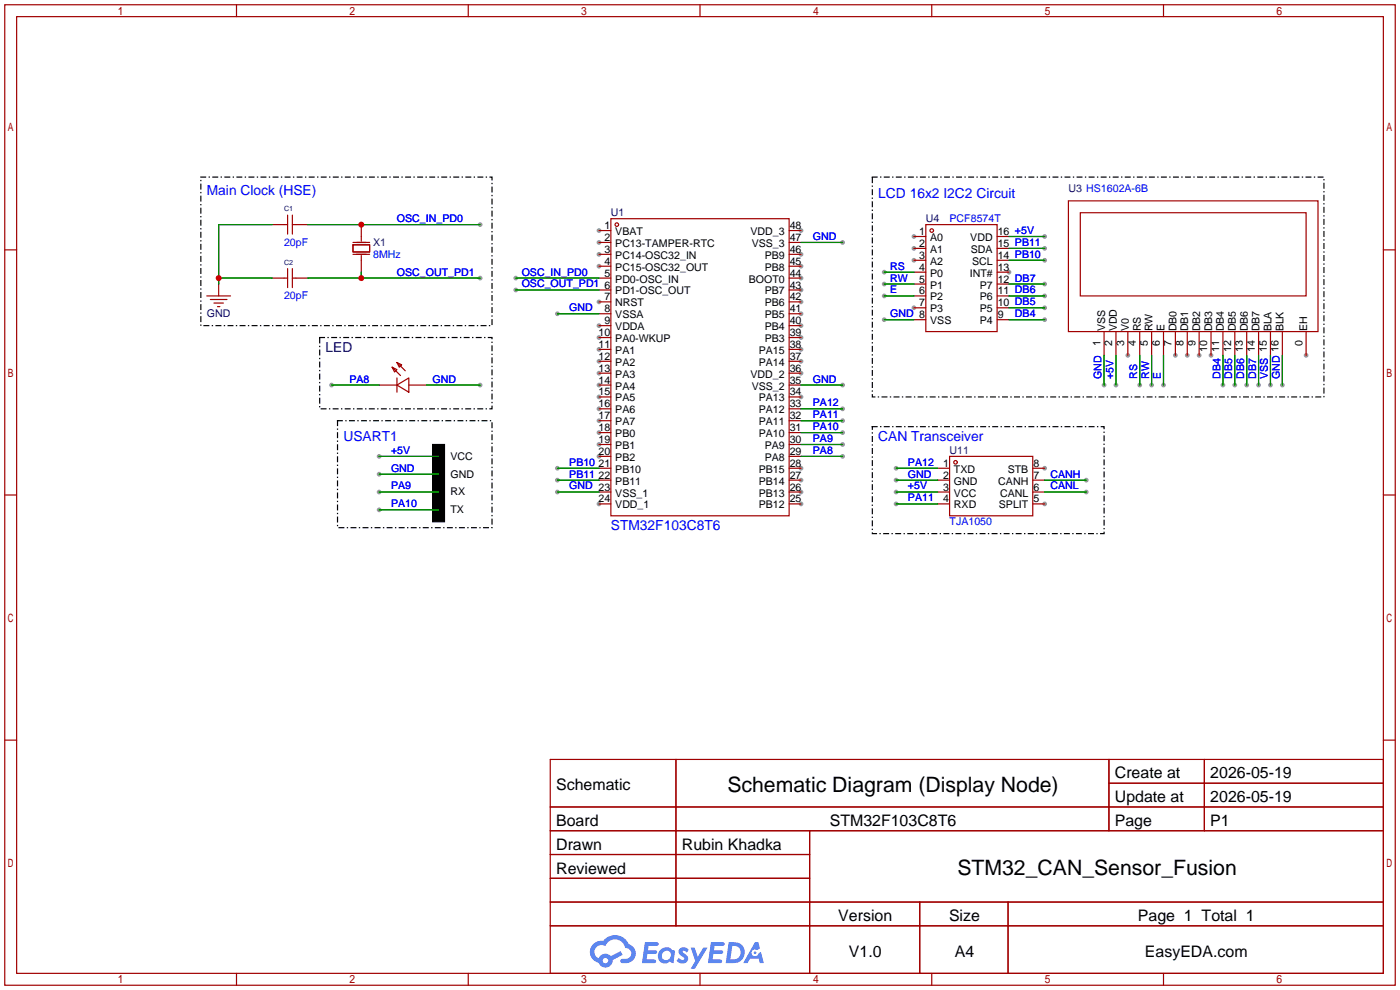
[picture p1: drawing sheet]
<svg xmlns="http://www.w3.org/2000/svg" width="299mm" height="212mm" viewBox="0 0 299 212" stroke-linecap="round" stroke-linejoin="round" font-family="sans-serif">
<g fill="#999">
<circle cx="128" cy="49.3" r=".51"/>
<circle cx="128" cy="51.8" r=".51"/>
<circle cx="128" cy="54.4" r=".51"/>
<circle cx="128" cy="56.9" r=".51"/>
<circle cx="128" cy="64.5" r=".51"/>
<circle cx="128" cy="69.6" r=".51"/>
<circle cx="128" cy="72.1" r=".51"/>
<circle cx="128" cy="74.7" r=".51"/>
<circle cx="128" cy="77.2" r=".51"/>
<circle cx="128" cy="79.8" r=".51"/>
<circle cx="128" cy="82.3" r=".51"/>
<circle cx="128" cy="84.8" r=".51"/>
<circle cx="128" cy="87.4" r=".51"/>
<circle cx="128" cy="89.9" r=".51"/>
<circle cx="128" cy="92.5" r=".51"/>
<circle cx="128" cy="95" r=".51"/>
<circle cx="128" cy="97.5" r=".51"/>
<circle cx="128" cy="107.7" r=".51"/>
<circle cx="171.2" cy="107.7" r=".51"/>
<circle cx="171.2" cy="105.2" r=".51"/>
<circle cx="171.2" cy="102.6" r=".51"/>
<circle cx="171.2" cy="100.1" r=".51"/>
<circle cx="171.2" cy="84.8" r=".51"/>
<circle cx="171.2" cy="79.8" r=".51"/>
<circle cx="171.2" cy="77.2" r=".51"/>
<circle cx="171.2" cy="74.7" r=".51"/>
<circle cx="171.2" cy="72.1" r=".51"/>
<circle cx="171.2" cy="69.6" r=".51"/>
<circle cx="171.2" cy="67.1" r=".51"/>
<circle cx="171.2" cy="64.5" r=".51"/>
<circle cx="171.2" cy="62" r=".51"/>
<circle cx="171.2" cy="59.4" r=".51"/>
<circle cx="171.2" cy="56.9" r=".51"/>
<circle cx="171.2" cy="54.4" r=".51"/>
<circle cx="171.2" cy="49.3" r=".51"/>
<circle cx="223.3" cy="107.7" r=".51"/>
<circle cx="223.3" cy="100.1" r=".51"/>
<circle cx="279.1" cy="75.9" r=".51"/>
<circle cx="241" cy="75.9" r=".51"/>
<circle cx="251.2" cy="75.9" r=".51"/>
<circle cx="253.7" cy="75.9" r=".51"/>
<circle cx="256.3" cy="75.9" r=".51"/>
<circle cx="258.8" cy="75.9" r=".51"/>
<circle cx="195.3" cy="50.5" r=".51"/>
<circle cx="195.3" cy="53.1" r=".51"/>
<circle cx="195.3" cy="55.6" r=".51"/>
<circle cx="195.3" cy="65.8" r=".51"/>
<circle cx="215.6" cy="58.2" r=".51"/>
<circle cx="110.2" cy="59.4" r=".51"/>
<circle cx="110.2" cy="62" r=".51"/>
<circle cx="102.6" cy="59.4" r=".51"/>
<circle cx="102.6" cy="48" r=".51"/>
<circle cx="180.1" cy="82.3" r=".51"/>
<circle cx="180.1" cy="95" r=".51"/>
<circle cx="180.1" cy="92.5" r=".51"/>
<circle cx="93.7" cy="97.5" r=".51"/>
<circle cx="81" cy="97.5" r=".51"/>
<circle cx="81" cy="101.3" r=".51"/>
<circle cx="93.7" cy="101.3" r=".51"/>
<circle cx="93.7" cy="105.2" r=".51"/>
<circle cx="81" cy="105.2" r=".51"/>
<circle cx="93.7" cy="109" r=".51"/>
<circle cx="81" cy="109" r=".51"/>
<circle cx="119.1" cy="105.2" r=".51"/>
<circle cx="180.1" cy="51.8" r=".51"/>
<circle cx="119.1" cy="67.1" r=".51"/>
<circle cx="180.1" cy="87.4" r=".51"/>
<circle cx="180.1" cy="89.9" r=".51"/>
<circle cx="232.2" cy="102.6" r=".51"/>
<circle cx="232.2" cy="105.2" r=".51"/>
<circle cx="191.5" cy="100.1" r=".51"/>
<circle cx="191.5" cy="102.6" r=".51"/>
<circle cx="191.5" cy="105.2" r=".51"/>
<circle cx="191.5" cy="107.7" r=".51"/>
<circle cx="236" cy="82.3" r=".51"/>
<circle cx="238.5" cy="82.3" r=".51"/>
<circle cx="243.6" cy="82.3" r=".51"/>
<circle cx="246.1" cy="82.3" r=".51"/>
<circle cx="248.7" cy="82.3" r=".51"/>
<circle cx="261.4" cy="82.3" r=".51"/>
<circle cx="263.9" cy="82.3" r=".51"/>
<circle cx="266.4" cy="82.3" r=".51"/>
<circle cx="269" cy="82.3" r=".51"/>
<circle cx="271.5" cy="82.3" r=".51"/>
<circle cx="274.1" cy="82.3" r=".51"/>
<circle cx="223.3" cy="50.5" r=".51"/>
<circle cx="223.3" cy="53.1" r=".51"/>
<circle cx="223.3" cy="55.6" r=".51"/>
<circle cx="223.3" cy="60.7" r=".51"/>
<circle cx="223.3" cy="63.2" r=".51"/>
<circle cx="223.3" cy="65.8" r=".51"/>
<circle cx="223.3" cy="68.3" r=".51"/>
<circle cx="189" cy="58.2" r=".51"/>
<circle cx="189" cy="60.7" r=".51"/>
<circle cx="189" cy="63.2" r=".51"/>
<circle cx="189" cy="68.3" r=".51"/>
<circle cx="102.6" cy="82.3" r=".51"/>
<circle cx="70.9" cy="82.3" r=".51"/>
<circle cx="119.1" cy="102.6" r=".51"/>
<circle cx="119.1" cy="100.1" r=".51"/>
<circle cx="180.1" cy="97.5" r=".51"/>
</g>
<g fill="none" stroke="#a10000" stroke-width=".25">
<path d="M1 1h297.2v209.6h-297.2zM3.6 3.6h292.1v204.4h-292.1zM50.5 1v2.6M100.1 1v2.6M149.6 1v2.6M199.1 1v2.6M248.7 1v2.6M1 53.4h2.6M295.7 53.4h2.5M1 105.8h2.6M295.7 105.8h2.5M1 158.2h2.6"/>
<path d="M295.7 158.2h2.5M117.6 162.3h178.1v45.7h-178.1zM117.6 172.5h178.1M117.6 177.5h178.1M144.5 162.3v35.6M173 177.5v30.5M237 162.3v15.2M237 167.4h58.7M257.4 162.3v15.2M117.6 182.6h55.4M117.6 192.8h178.1M117.6 187.7h55.4"/>
<path d="M117.6 197.9h178.1M196.6 192.8v15.2M215.4 192.8v15.2M50.5 208v2.6M100.1 208v2.6M149.6 208v2.6M199.1 208v2.6M248.7 208v2.6"/>
</g>
<g fill="#5487ff">
<path d="M145.3 202.7a1.3 1.3 0 0 1 1.9 .3l-.4 .6a.54 .54 0 0 0-.9-.2l.1 .2a1.34 1.34 0 0 1 .9 1.8 1.47 1.47 0 0 1-2.3-.1l.5-.6 .8 .5a.31 .31 0 0 0 .4-.3 .31 .31 0 0 0-.3-.4 1.12 1.12 0 0 1-.7-1.8z"/>
<path d="M147.6 202.5h.9l.6 2 1.2-2h.9l-2.7 4.6h-.9l1-1.7z"/>
<path d="M137.8 201.4h1.7a1.31 1.31 0 0 1 1.2 .2 .4 .4 0 0 1-.3 .5l-1.8 .1-.1 .9h1.6a.4 .4 0 0 1 .4 .4 .4 .4 0 0 1-.5 .4h-1.6l-.2 1.2h1.4a.46 .46 0 0 1 .5 0 .46 .46 0 0 1 .1 .5l-.4 .2h-2.6z"/>
<path d="M151.9 201.4h1.7a1.32 1.32 0 0 1 1.2 .2 .39 .39 0 0 1-.3 .5l-1.8 .1-.1 .9h1.6a.4 .4 0 0 1 .4 .4 .4 .4 0 0 1-.4 .4h-1.7l-.2 1.2h1.4a.46 .46 0 0 1 .5 0 .46 .46 0 0 1 .1 .5l-.4 .2h-2.6z"/>
<path d="M161.3 201.4h.8l.3 1.3-.6 .4a.75 .75 0 0 0-1.1 .3 .75 .75 0 0 0 .5 1 .75 .75 0 0 0 .9-.7l.5-.2 .6 2.3h-.8l-.3-.9h-1.8l-.5 .9h-1z"/>
<path d="M155.7 201.4l-.6 4.4h1.5a2.27 2.27 0 0 0 2.6-2.2 2.27 2.27 0 0 0-2.7-2.2zM156.5 202.1a1.5 1.5 0 0 1 1.8 1.6 1.5 1.5 0 0 1-1.9 1.4h-.3z"/>
<path d="M141.2 203a1.6 1.6 0 0 0-.3 2.3 1.6 1.6 0 0 0 2.3 .2l.7 .3 .3-2.4-.1-.3-.5-.1a1.58 1.58 0 0 0-2.4 0zM141.8 203.5a.98 .98 0 0 1 1.6 .4 .98 .98 0 0 1-1.1 1.3 .94 .94 0 0 1-.9-.7 .94 .94 0 0 1 .4-1z"/>
<path d="M126.8 201.8a2.37 2.37 0 0 0 1.1 4 1.54 1.54 0 0 0 1.8 1 1.54 1.54 0 0 0 1.2-1.6l2.2-1.1-.5-.8-2 1a1.57 1.57 0 0 0-2.7 .5 1.5 1.5 0 0 1-.7-2.1 1.5 1.5 0 0 1 2.2-.5 2.23 2.23 0 0 1 2.3-1.4 2.23 2.23 0 0 1 2 1.8 1.16 1.16 0 0 1 1.2 1.1 1.16 1.16 0 0 1-1.1 1.2h-.7a.47 .47 0 0 0-.5 .4 .47 .47 0 0 0 .4 .5 2.17 2.17 0 0 0 2.5-.9 2.17 2.17 0 0 0-.3-2.7l-.8-.4a3.2 3.2 0 0 0-5.5-.7l-1.1 .1zM128.8 205.3a.6 .6 0 0 1 1.2 0 .6 .6 0 0 1-1.2 0z"/>
<circle cx="161.4" cy="203.6" r=".28"/>
</g>
<g fill="none" stroke="#a10000" stroke-width=".25">
<path d="M58.2 59.4h3.3M58.2 48h3.3M61.5 46v4M61.5 57.4v4.1M62.5 59.4h3.3M62.5 46v4M62.5 57.4v4.1M62.5 48h3.3M75.4 52.3h3.6v1.5h-3.6zM75.4 51.8h3.6M75.4 54.4h3.6M77.2 48v3.6"/>
<path d="M77.2 54.6v3.6M128 49.3h2.6M128 51.8h2.6M128 54.4h2.6M128 56.9h2.6M128 59.4h2.6M130.6 46.7h38.1v63.5h-38.1zM168.7 49.3h2.5M168.7 51.8h2.5M168.7 54.4h2.5M168.7 56.9h2.5M168.7 59.4h2.5"/>
<path d="M195.3 50.5h2.6M195.3 53.1h2.6M195.3 55.6h2.6M195.3 58.2h2.6M197.9 48h15.2v22.9h-15.2zM213.1 50.5h2.5M213.1 53.1h2.5M213.1 55.6h2.5M213.1 58.2h2.5M228.3 42.9h53.4v28h-53.4zM230.9 45.5h48.2v17.7h-48.2zM44.2 63.2h5.1"/>
<path d="M45 64h3.5M45.7 64.8h2.1M46.5 65.5h.5M46.7 60.7v2.5M83.8 78.5l1 .5-.5 .5zM83.8 78.5l1.8 1.8M84.8 77.5l1.1 .5-.6 .5zM84.8 77.5l1.8 1.7M128 62h2.6M128 64.5h2.6M128 67.1h2.6M128 69.6h2.6"/>
<path d="M128 72.1h2.6M128 74.7h2.6M128 77.2h2.6M128 79.8h2.6M168.7 62h2.5M168.7 64.5h2.5M168.7 67.1h2.5M168.7 69.6h2.5M168.7 72.1h2.5M168.7 74.7h2.5M168.7 77.2h2.5M168.7 79.8h2.5"/>
<path d="M195.3 63.2h2.6M195.3 60.7h2.6M195.3 65.8h2.6M195.3 68.3h2.6M213.1 63.2h2.5M213.1 60.7h2.5M213.1 65.8h2.5M213.1 68.3h2.5M236 70.9v5M238.5 70.9v5M241 70.9v5M243.6 70.9v5"/>
<path d="M246.1 70.9v5M248.7 70.9v5M251.2 70.9v5M253.7 70.9v5M256.3 70.9v5M258.8 70.9v5M261.4 70.9v5M263.9 70.9v5M266.4 70.9v5M269 70.9v5M271.5 70.9v5M274.1 70.9v5"/>
<path d="M279.1 70.9v5M81 82.3h3.8M84.8 82.3l2.6-1.5v3zM84.8 80.8v3M87.4 82.3h3.8M128 82.3h2.6M128 84.8h2.6M128 87.4h2.6M128 89.9h2.6M128 92.5h2.6M128 95h2.6M128 97.5h2.6"/>
<path d="M168.7 82.3h2.5M168.7 84.8h2.5M168.7 87.4h2.5M168.7 89.9h2.5M168.7 92.5h2.5M168.7 95h2.5M168.7 97.5h2.5M202.9 97.5h17.8v12.7h-17.8zM128 100.1h2.6M128 102.6h2.6M128 105.2h2.6M128 107.7h2.6"/>
<path d="M168.7 100.1h2.5M168.7 102.6h2.5M168.7 105.2h2.5M168.7 107.7h2.5M200.4 100.1h2.5M200.4 102.6h2.5M200.4 105.2h2.5M200.4 107.7h2.5M220.7 100.1h2.6M220.7 102.6h2.6M220.7 105.2h2.6M220.7 107.7h2.6"/>
<circle cx="131.8" cy="48" r=".38"/>
<circle cx="199.1" cy="49.3" r=".38"/>
<circle cx="204.2" cy="98.8" r=".38"/>
</g>
<g fill="none" stroke="#008700" stroke-width=".25">
<path d="M46.7 59.4h11.5M58.2 48h-11.5v12.7M65.8 59.4h36.8M65.8 48h36.8M77.2 58.2v1.2M110.2 59.4h17.8M171.2 51.8h8.9M189 58.2h6.3M215.6 50.5h7.7M215.6 53.1h7.7M215.6 55.6h7.7M110.2 62h17.8"/>
<path d="M119.1 67.1h8.9M189 60.7h6.3M189 63.2h6.3M189 68.3h6.3M215.6 60.7h7.7M215.6 63.2h7.7M215.6 65.8h7.7M215.6 68.3h7.7M236 75.9v6.4M238.5 75.9v6.4M243.6 75.9v6.4M246.1 75.9v6.4"/>
<path d="M248.7 75.9v6.4M261.4 75.9v6.4M263.9 75.9v6.4M266.4 75.9v6.4M269 75.9v6.4M271.5 75.9v6.4M274.1 75.9v6.4M70.9 82.3h10.1M81 97.5h12.7M91.2 82.3h11.4M171.2 82.3h8.9M171.2 95h8.9"/>
<path d="M171.2 92.5h8.9M171.2 97.5h8.9M171.2 87.4h8.9M171.2 89.9h8.9M81 101.3h12.7M81 105.2h12.7M81 109h12.7M119.1 105.2h8.9M119.1 102.6h8.9M119.1 100.1h8.9M191.5 105.2h8.9M191.5 102.6h8.9"/>
<path d="M191.5 100.1h8.9M191.5 107.7h8.9M223.3 105.2h8.9M223.3 102.6h8.9"/>
</g>
<path d="M92.5 95h2.5v16.5h-2.5z" fill="#000" stroke="#000" stroke-width=".25"/>
<path d="M42.9 37.8h62.3v31.8h-62.3zM186.4 37.8h96.6v47h-96.6zM68.3 72.1h36.9v15.3h-36.9zM72.1 89.9h33.1v22.9h-33.1zM186.4 91.2h49.6v22.8h-49.6z" fill="none" stroke="#000" stroke-width=".25" stroke-dasharray="1 .8 0 .8"/>
<g fill="#c00">
<circle cx="46.7" cy="59.4" r=".63"/>
<circle cx="77.2" cy="59.4" r=".63"/>
<circle cx="77.2" cy="48" r=".63"/>
</g>
<g font-size="4.5">
<text x="155.4" y="169.2">Schematic Diagram (Display Node)</text>
<text x="204.6" y="187">STM32_CAN_Sensor_Fusion</text>
</g>
<g font-size="3.4">
<text x="238.3" y="166.4">Create at</text>
<text x="258.7" y="166.4">2026-05-19</text>
<text x="118.9" y="168.9">Schematic</text>
<text x="238.3" y="171.4">Update at</text>
<text x="258.7" y="171.4">2026-05-19</text>
<text x="118.9" y="176.5">Board</text>
<text x="177.3" y="176.5">STM32F103C8T6</text>
<text x="238.3" y="176.5">Page</text>
<text x="258.7" y="176.5">P1</text>
<text x="118.9" y="181.6">Drawn</text>
<text x="145.7" y="181.6">Rubin Khadka</text>
<text x="118.9" y="186.7">Reviewed</text>
<text x="179.2" y="196.8">Version</text>
<text x="202.8" y="196.8">Size</text>
<text x="243.2" y="196.8">Page 1 Total 1</text>
<text x="181.4" y="204.5">V1.0</text>
<text x="204.1" y="204.5">A4</text>
<text x="244.7" y="204.5">EasyEDA.com</text>
</g>
<g font-size="2.9" fill="#00f">
<text x="44.2" y="41.7">Main Clock (HSE)</text>
<text x="187.7" y="42.2">LCD 16x2 I2C2 Circuit</text>
<text x="73.4" y="94.3">USART1</text>
<text x="187.7" y="94.3">CAN Transceiver</text>
<text x="130.6" y="113.3">STM32F103C8T6</text>
</g>
<text font-size="2.9" fill="#000080" x="69.6" y="75.2">LED</text>
<g font-size="2.3" fill="#000080">
<text x="228.3" y="41.1">U3 HS1602A-6B</text>
<text x="130.6" y="46.2">U1</text>
<text x="197.9" y="47.5">U4</text>
<text x="79.8" y="52.5">X1</text>
<text x="44.2" y="67.8">GND</text>
<text x="202.9" y="97">U11</text>
</g>
<g font-size="2.3" fill="#00f">
<text x="84.8" y="47.5">OSC_IN_PD0</text>
<text x="202.9" y="47.5">PCF8574T</text>
<text x="60.7" y="52.5">20pF</text>
<text x="173.7" y="51.3">GND</text>
<text x="79.8" y="55.1">8MHz</text>
<text x="84.8" y="58.9">OSC_OUT_PD1</text>
<text x="111.5" y="58.9">OSC_IN_PD0</text>
<text x="190.2" y="57.6">RS</text>
<text x="60.7" y="64">20pF</text>
<text x="111.5" y="61.4">OSC_OUT_PD1</text>
<text x="190.2" y="60.2">RW</text>
<text x="190.2" y="62.7">E</text>
<text x="121.7" y="66.5">GND</text>
<text x="190.2" y="67.8">GND 8</text>
<text x="216.9" y="67.8">DB4</text>
<text x="74.7" y="81.8">PA8</text>
<text x="92.5" y="81.8">GND</text>
<text x="173.7" y="81.8">GND</text>
<text x="235.4" y="81" transform="rotate(-90 235.4 81)">GND</text>
<text x="238" y="81" transform="rotate(-90 238 81)">+5V</text>
<text x="243" y="81" transform="rotate(-90 243 81)">RS</text>
<text x="245.6" y="81" transform="rotate(-90 245.6 81)">RW</text>
<text x="248.1" y="81" transform="rotate(-90 248.1 81)">E</text>
<text x="260.8" y="81" transform="rotate(-90 260.8 81)">DB4</text>
<text x="263.4" y="81" transform="rotate(-90 263.4 81)">DB5</text>
<text x="265.9" y="81" transform="rotate(-90 265.9 81)">DB6</text>
<text x="268.4" y="81" transform="rotate(-90 268.4 81)">DB7</text>
<text x="271" y="81" transform="rotate(-90 271 81)">VSS 15</text>
<text x="273.5" y="81" transform="rotate(-90 273.5 81)">GND 16</text>
<text x="173.7" y="86.8">PA12</text>
<text x="173.7" y="89.4">PA11</text>
<text x="173.7" y="94.5">PA9</text>
<text x="173.7" y="91.9">PA10</text>
<text x="83.6" y="97">+5V</text>
<text x="83.6" y="100.8">GND</text>
<text x="121.7" y="99.5">PB10</text>
<text x="173.7" y="97">PA8</text>
<text x="194.1" y="99.5">PA12</text>
<text x="83.6" y="104.6">PA9</text>
<text x="121.7" y="104.6">GND 23</text>
<text x="121.7" y="102.1">PB11</text>
<text x="194.1" y="102.1">GND</text>
<text x="194.1" y="104.6">+5V</text>
<text x="194.1" y="107.2">PA11</text>
<text x="224.5" y="102.1">CANH</text>
<text x="224.5" y="104.6">CANL</text>
<text x="83.6" y="108.4">PA10</text>
<text x="202.9" y="112.2">TJA1050</text>
</g>
<g font-size="2.3">
<text x="129.2" y="49">1</text>
<text x="129.2" y="51.5">2</text>
<text x="131.5" y="50.2">VBAT</text>
<text x="131.5" y="52.8">PC13-TAMPER-RTC</text>
<text x="160.4" y="50.2">VDD_3</text>
<text x="160.7" y="52.8">VSS_3</text>
<text x="168.8" y="51.5">47</text>
<text x="168.8" y="49">48</text>
<text x="196.5" y="50.2">1</text>
<text x="196.5" y="52.8">2</text>
<text x="198.8" y="51.5">A0</text>
<text x="207.4" y="51.5">VDD</text>
<text x="213.2" y="52.8">15 PB11</text>
<text x="213.2" y="50.2">16 +5V</text>
<text x="129.2" y="54">3</text>
<text x="129.2" y="56.6">4</text>
<text x="129.2" y="59.1">5</text>
<text x="131.5" y="55.3">PC14-OSC32_IN</text>
<text x="131.5" y="57.9">PC15-OSC32_OUT</text>
<text x="163.4" y="57.9">PB8</text>
<text x="163.4" y="55.3">PB9</text>
<text x="168.8" y="59.1">44</text>
<text x="168.8" y="56.6">45</text>
<text x="168.8" y="54">46</text>
<text x="196.5" y="55.3">3</text>
<text x="196.5" y="57.9">4</text>
<text x="198.8" y="54">A1</text>
<text x="198.8" y="56.6">A2</text>
<text x="198.8" y="59.1">P0</text>
<text x="207.3" y="59.1">INT#</text>
<text x="207.5" y="54">SDA</text>
<text x="207.8" y="56.6">SCL</text>
<text x="213.2" y="57.9">13</text>
<text x="213.2" y="55.3">14 PB10</text>
<text x="129.2" y="61.7">6</text>
<text x="129.2" y="64.2">7</text>
<text x="131.5" y="60.4">PD0-OSC_IN</text>
<text x="131.5" y="62.9">PD1-OSC_OUT</text>
<text x="131.5" y="65.5">NRST</text>
<text x="160" y="60.4">BOOT0</text>
<text x="163.4" y="65.5">PB6</text>
<text x="163.4" y="62.9">PB7</text>
<text x="168.8" y="64.2">42</text>
<text x="168.8" y="61.7">43</text>
<text x="196.5" y="60.4">5</text>
<text x="196.5" y="62.9">6</text>
<text x="196.5" y="65.5">7</text>
<text x="198.8" y="61.7">P1</text>
<text x="198.8" y="64.2">P2</text>
<text x="209.4" y="64.2">P6</text>
<text x="209.4" y="61.7">P7</text>
<text x="213.2" y="65.5">10 DB5</text>
<text x="213.2" y="62.9">11 DB6</text>
<text x="213.2" y="60.4">12 DB7</text>
<text x="127.9" y="71.8">10</text>
<text x="129.2" y="66.7">8</text>
<text x="129.2" y="69.3">9</text>
<text x="131.5" y="68">VSSA</text>
<text x="131.5" y="70.6">VDDA</text>
<text x="163.4" y="70.6">PB4</text>
<text x="163.4" y="68">PB5</text>
<text x="168.8" y="71.8">39</text>
<text x="168.8" y="69.3">40</text>
<text x="168.8" y="66.7">41</text>
<text x="198.8" y="66.7">P3</text>
<text x="198.8" y="69.3">VSS</text>
<text x="209.4" y="69.3">P4</text>
<text x="209.4" y="66.7">P5</text>
<text x="213.2" y="68">9</text>
<text x="236.2" y="70.8" transform="rotate(-90 236.2 70.8)">VSS</text>
<text x="238.7" y="70.8" transform="rotate(-90 238.7 70.8)">VDD</text>
<text x="241.3" y="70.8" transform="rotate(-90 241.3 70.8)">V0</text>
<text x="243.8" y="70.8" transform="rotate(-90 243.8 70.8)">RS</text>
<text x="246.3" y="70.8" transform="rotate(-90 246.3 70.8)">RW</text>
<text x="248.9" y="70.8" transform="rotate(-90 248.9 70.8)">E</text>
<text x="251.4" y="70.8" transform="rotate(-90 251.4 70.8)">DB0</text>
<text x="254" y="70.8" transform="rotate(-90 254 70.8)">DB1</text>
<text x="256.5" y="70.8" transform="rotate(-90 256.5 70.8)">DB2</text>
<text x="259" y="70.8" transform="rotate(-90 259 70.8)">DB3</text>
<text x="261.6" y="70.8" transform="rotate(-90 261.6 70.8)">DB4</text>
<text x="264.1" y="70.8" transform="rotate(-90 264.1 70.8)">DB5</text>
<text x="266.7" y="70.8" transform="rotate(-90 266.7 70.8)">DB6</text>
<text x="269.2" y="70.8" transform="rotate(-90 269.2 70.8)">DB7</text>
<text x="271.7" y="70.8" transform="rotate(-90 271.7 70.8)">BLA</text>
<text x="274.3" y="70.8" transform="rotate(-90 274.3 70.8)">BLK</text>
<text x="279.4" y="70.8" transform="rotate(-90 279.4 70.8)">EH</text>
<text x="127.9" y="74.4">11</text>
<text x="127.9" y="76.9">12</text>
<text x="131.5" y="73.1">PA0-WKUP</text>
<text x="131.5" y="75.6">PA1</text>
<text x="162.2" y="75.6">PA15</text>
<text x="163.4" y="73.1">PB3</text>
<text x="168.8" y="76.9">37</text>
<text x="168.8" y="74.4">38</text>
<text x="235.2" y="73.9" transform="rotate(-90 235.2 73.9)">1</text>
<text x="237.7" y="73.9" transform="rotate(-90 237.7 73.9)">2</text>
<text x="240.2" y="73.9" transform="rotate(-90 240.2 73.9)">3</text>
<text x="242.8" y="73.9" transform="rotate(-90 242.8 73.9)">4</text>
<text x="245.3" y="73.9" transform="rotate(-90 245.3 73.9)">5</text>
<text x="247.9" y="73.9" transform="rotate(-90 247.9 73.9)">6</text>
<text x="250.4" y="73.9" transform="rotate(-90 250.4 73.9)">7</text>
<text x="252.9" y="73.9" transform="rotate(-90 252.9 73.9)">8</text>
<text x="255.5" y="73.9" transform="rotate(-90 255.5 73.9)">9</text>
<text x="258" y="75.1" transform="rotate(-90 258 75.1)">10</text>
<text x="260.6" y="75.1" transform="rotate(-90 260.6 75.1)">11</text>
<text x="263.1" y="75.1" transform="rotate(-90 263.1 75.1)">12</text>
<text x="265.6" y="75.1" transform="rotate(-90 265.6 75.1)">13</text>
<text x="268.2" y="75.1" transform="rotate(-90 268.2 75.1)">14</text>
<text x="278.3" y="73.9" transform="rotate(-90 278.3 73.9)">0</text>
<text x="127.9" y="79.4">13</text>
<text x="127.9" y="82">14</text>
<text x="131.5" y="78.2">PA2</text>
<text x="131.5" y="80.7">PA3</text>
<text x="131.5" y="83.3">PA4</text>
<text x="160.4" y="80.7">VDD_2</text>
<text x="160.7" y="83.3">VSS_2</text>
<text x="162.2" y="78.2">PA14</text>
<text x="168.8" y="82">35</text>
<text x="168.8" y="79.4">36</text>
<text x="127.9" y="84.5">15</text>
<text x="127.9" y="87.1">16</text>
<text x="127.9" y="89.6">17</text>
<text x="131.5" y="85.8">PA5</text>
<text x="131.5" y="88.3">PA6</text>
<text x="162.2" y="88.3">PA12</text>
<text x="162.2" y="85.8">PA13</text>
<text x="168.8" y="89.6">32</text>
<text x="168.8" y="87.1">33</text>
<text x="168.8" y="84.5">34</text>
<text x="127.9" y="92.1">18</text>
<text x="127.9" y="94.7">19</text>
<text x="131.5" y="90.9">PA7</text>
<text x="131.5" y="93.4">PB0</text>
<text x="131.5" y="96">PB1</text>
<text x="162.2" y="93.4">PA10</text>
<text x="162.2" y="90.9">PA11</text>
<text x="163.4" y="96">PA9</text>
<text x="168.8" y="94.7">30</text>
<text x="168.8" y="92.1">31</text>
<text x="96.3" y="98.3">VCC</text>
<text x="127.9" y="97.2">20</text>
<text x="127.9" y="99.8">21</text>
<text x="131.5" y="98.5">PB2</text>
<text x="131.5" y="101">PB10</text>
<text x="162.2" y="101">PB15</text>
<text x="163.4" y="98.5">PA8</text>
<text x="168.8" y="99.8">28</text>
<text x="168.8" y="97.2">29</text>
<text x="201.6" y="99.8">1</text>
<text x="203.9" y="101">TXD</text>
<text x="215.4" y="101">STB</text>
<text x="220.9" y="99.8">8</text>
<text x="96.3" y="102.1">GND</text>
<text x="96.3" y="105.9">RX</text>
<text x="127.9" y="102.3">22</text>
<text x="127.9" y="107.4">24</text>
<text x="131.5" y="103.6">PB11</text>
<text x="131.5" y="106.1">VSS_1</text>
<text x="162.2" y="106.1">PB13</text>
<text x="162.2" y="103.6">PB14</text>
<text x="168.8" y="107.4">25</text>
<text x="168.8" y="104.8">26</text>
<text x="168.8" y="102.3">27</text>
<text x="201.6" y="102.3">2</text>
<text x="201.6" y="104.8">3</text>
<text x="201.6" y="107.4">4</text>
<text x="203.9" y="103.6">GND</text>
<text x="203.9" y="106.1">VCC</text>
<text x="213.4" y="103.6">CANH</text>
<text x="213.7" y="106.1">CANL</text>
<text x="220.9" y="107.4">5</text>
<text x="220.9" y="104.8">6</text>
<text x="220.9" y="102.3">7</text>
<text x="96.3" y="109.7">TX</text>
<text x="131.5" y="108.7">VDD_1</text>
<text x="162.2" y="108.7">PB12</text>
<text x="203.9" y="108.7">RXD</text>
<text x="213.5" y="108.7">SPLIT</text>
</g>
<g font-size="1.5" fill="#000080">
<text x="60.7" y="45.1">C1</text>
<text x="60.7" y="56.5">C2</text>
</g>
</svg>
